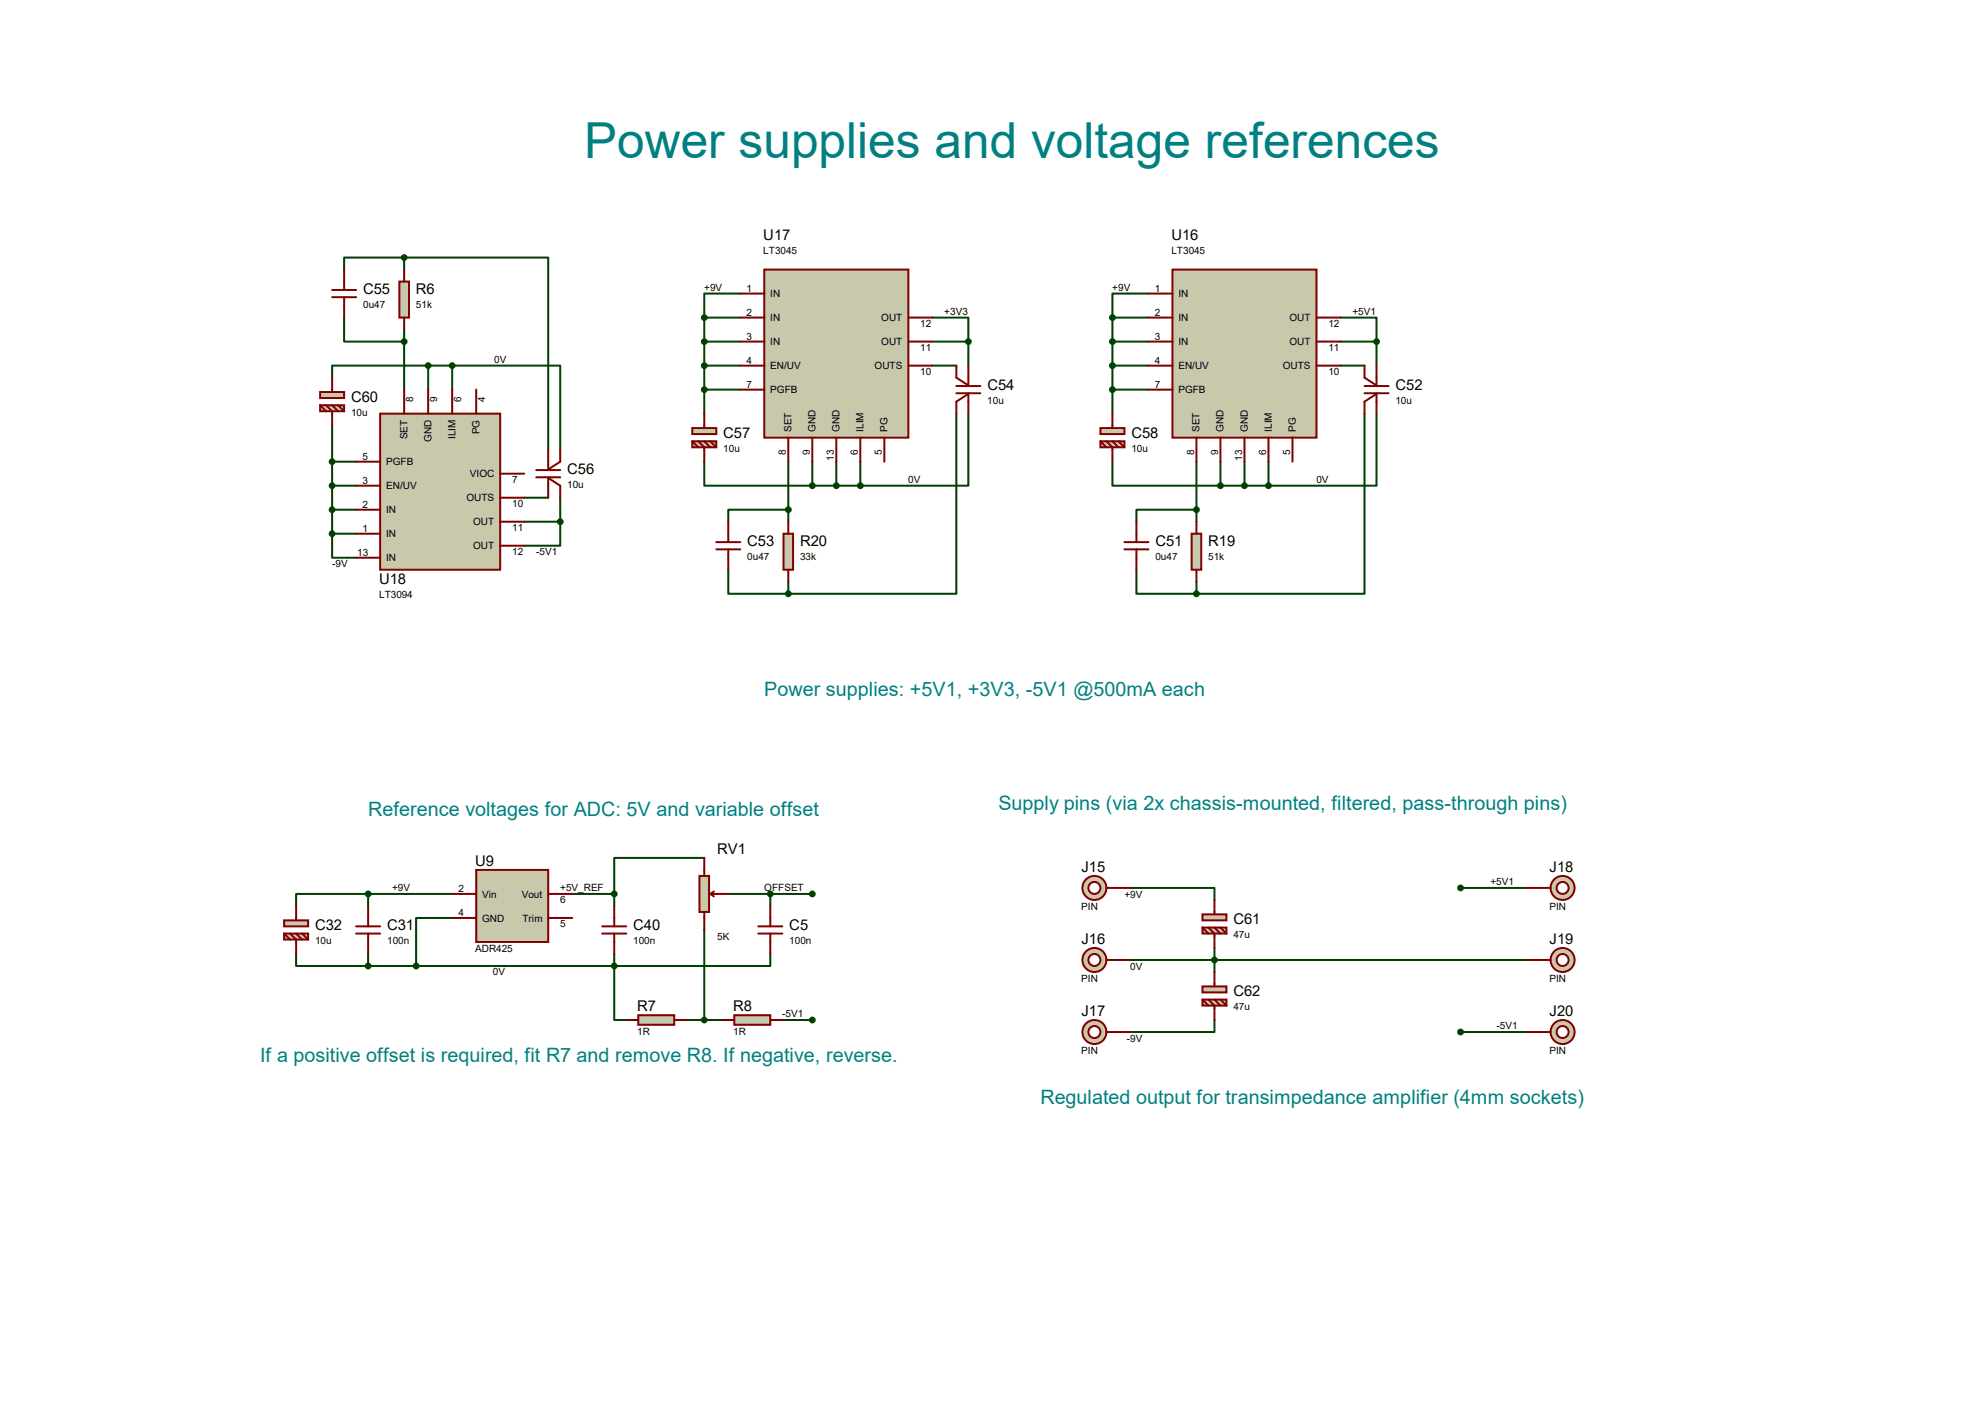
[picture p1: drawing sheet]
<svg xmlns="http://www.w3.org/2000/svg" width="420mm" height="297mm" viewBox="0 0 420 297" stroke-linecap="round" stroke-linejoin="round" font-family="sans-serif">
<g fill="none" stroke="#004000" stroke-width=".42">
<path d="M85.5 54.5h-12.7v2.5M85.5 54.5h30.5v40.6M85.5 54.5v2.5M72.8 67.2v5.1h12.7M85.5 69.7v12.7M90.6 77.3h-20.3v2.6M90.6 77.3h5.1M90.6 77.3v5.1M95.7 77.3h22.8v17.8M95.7 77.3v5.1M149 77.3h7.6M149 72.3h7.6"/>
<path d="M149 67.2v20.3M149 67.2h7.6M156.6 62.1h-7.6v5.1M197.3 67.2h7.6v5.1M197.3 77.3h5.1M197.3 72.3h7.6M204.9 72.3v5M235.4 77.3h7.6M235.4 72.3h7.6M235.4 67.2h7.6M235.4 67.2v20.3M243 62.1h-7.6v5.1"/>
<path d="M283.6 67.2h7.7v5.1M283.6 77.3h5.1M283.6 72.3h7.7M291.3 72.3v5M70.3 90v22.9M70.3 97.7h5.1M149 97.7v5h22.9M149 82.4h7.6M166.8 97.7v12.7M171.9 97.7v5M177 97.7v5M182 97.7v5"/>
<path d="M202.4 87.5v38.1h-35.6M204.9 87.5v15.2h-22.9M235.4 97.7v5h22.8M235.4 82.4h7.6M253.2 97.7v12.7M258.2 97.7v5M263.3 97.7v5M268.4 97.7v5M288.7 87.5v38.1h-35.5M291.3 87.5v15.2h-22.9M70.3 112.9v5.1h5.1M70.3 102.7h5.1"/>
<path d="M70.3 112.9h5.1M70.3 107.8h5.1M110.9 105.3h5.1M110.9 110.4h7.6M118.5 110.4v5h-7.6M118.5 105.3v5.1M166.8 107.8h-12.7v2.6M171.9 102.7h10.1M253.2 107.8h-12.7v2.6M258.2 102.7h10.2M154.1 120.5v5.1h12.7M166.8 123.1v2.5"/>
<path d="M240.5 120.5v5.1h12.7M253.2 123.1v2.5M77.9 189.1h-15.2v2.5M77.9 189.1h17.8M77.9 189.1v2.5M95.7 194.2h-7.6v10.1M121.1 189.1h8.9M130 189.1v2.5M149 181.5h-19v7.6M149 196.7v19.1M154.1 189.1h17.8M163 189.1v2.5"/>
<path d="M239.2 187.8h17.8v2.6M309 187.8h14M62.7 201.8v2.5h15.2M77.9 204.3h52.1M77.9 201.8v2.5M130 204.3v11.5h2.5M130 201.8v2.5M145.2 215.8h7.6M163 201.8v2.5h-33M165.5 215.8h6.4M239.2 203.1h83.8M257 215.8v2.5h-17.8"/>
<path d="M257 200.5v5.1M309 218.3h14"/>
</g>
<circle cx="231.6" cy="187.8" r="2.54" fill="#c8c8aa" stroke="#800000" stroke-width=".42"/>
<circle cx="231.6" cy="187.8" r="1.27" fill="#fff" stroke="#800000" stroke-width=".42"/>
<path d="M234.1 187.8h5.1" fill="none" stroke="#800000" stroke-width=".42"/>
<circle cx="231.6" cy="203.1" r="2.54" fill="#c8c8aa" stroke="#800000" stroke-width=".42"/>
<circle cx="231.6" cy="203.1" r="1.27" fill="#fff" stroke="#800000" stroke-width=".42"/>
<path d="M234.1 203.1h5.1" fill="none" stroke="#800000" stroke-width=".42"/>
<circle cx="231.6" cy="218.3" r="2.54" fill="#c8c8aa" stroke="#800000" stroke-width=".42"/>
<circle cx="231.6" cy="218.3" r="1.27" fill="#fff" stroke="#800000" stroke-width=".42"/>
<path d="M234.1 218.3h5.1" fill="none" stroke="#800000" stroke-width=".42"/>
<path d="M161.7 57h30.5v35.6h-30.5z" fill="#c8c8aa" stroke="#800000" stroke-width=".42"/>
<g fill="none" stroke="#800000" stroke-width=".42">
<path d="M156.6 72.3h5.1M156.6 77.3h5.1M156.6 67.2h5.1M156.6 62.1h5.1M192.2 72.3h5.1M192.2 77.3h5.1M192.2 67.2h5.1M156.6 82.4h5.1M166.8 92.6v5.1M171.9 92.6v5.1M177 92.6v5.1M182 92.6v5.1"/>
<path d="M187.1 92.6v5.1M151.6 116.2h5M151.6 114.7h5M154.1 110.4v4.3M154.1 116.2v4.3"/>
</g>
<path d="M165.8 112.9h2v7.6h-2z" fill="#c8c8aa" stroke="#800000" stroke-width=".42"/>
<path d="M202.4 77.3v2.6l2.5 1.6M204.9 77.3v4.4M202.4 83.2h5M202.4 81.7h5M204.9 83.2v4.3M204.9 83.3l-2.5 1.7v2.5M166.8 110.4v2.5M166.8 120.5v2.6" fill="none" stroke="#800000" stroke-width=".42"/>
<g fill="#004000" stroke="#004000" stroke-width=".42">
<circle cx="177" cy="102.7" r=".51"/>
<circle cx="166.8" cy="107.8" r=".51"/>
<circle cx="204.9" cy="72.3" r=".51"/>
<circle cx="166.8" cy="125.6" r=".51"/>
<circle cx="182" cy="102.7" r=".51"/>
</g>
<g fill="#c8c8aa" stroke="#800000" stroke-width=".42">
<path d="M146.5 90.6h5.1v1.2h-5.1z"/>
<path d="M146.5 93.3h5.1v1.3h-5.1z"/>
</g>
<path d="M146.5 93.3l1.2 1.3M147.7 93.3l1.3 1.3v3.1M149 87.5v3.1M149 93.3l1.3 1.3M150.3 93.3l1.3 1.3" fill="none" stroke="#800000" stroke-width=".42"/>
<g fill="#004000" stroke="#004000" stroke-width=".42">
<circle cx="149" cy="77.3" r=".51"/>
<circle cx="149" cy="72.3" r=".51"/>
<circle cx="149" cy="67.2" r=".51"/>
<circle cx="149" cy="82.4" r=".51"/>
<circle cx="171.9" cy="102.7" r=".51"/>
</g>
<path d="M248.1 57h30.5v35.6h-30.5z" fill="#c8c8aa" stroke="#800000" stroke-width=".42"/>
<g fill="none" stroke="#800000" stroke-width=".42">
<path d="M243 72.3h5.1M243 77.3h5.1M243 67.2h5.1M243 62.1h5.1M278.6 72.3h5M278.6 77.3h5M278.6 67.2h5M243 82.4h5.1M253.2 92.6v5.1M258.2 92.6v5.1M263.3 92.6v5.1M268.4 92.6v5.1"/>
<path d="M273.5 92.6v5.1M237.9 116.2h5.1M237.9 114.7h5.1M240.5 110.4v4.3M240.5 116.2v4.3"/>
</g>
<path d="M252.1 112.9h2.1v7.6h-2.1z" fill="#c8c8aa" stroke="#800000" stroke-width=".42"/>
<path d="M288.7 77.3v2.6l2.6 1.6M291.3 77.3v4.4M288.7 83.2h5.1M288.7 81.7h5.1M291.3 83.2v4.3M291.3 83.3l-2.6 1.7v2.5M253.2 110.4v2.5M253.2 120.5v2.6" fill="none" stroke="#800000" stroke-width=".42"/>
<g fill="#004000" stroke="#004000" stroke-width=".42">
<circle cx="263.3" cy="102.7" r=".51"/>
<circle cx="253.2" cy="107.8" r=".51"/>
<circle cx="291.3" cy="72.3" r=".51"/>
<circle cx="253.2" cy="125.6" r=".51"/>
<circle cx="268.4" cy="102.7" r=".51"/>
</g>
<g fill="#c8c8aa" stroke="#800000" stroke-width=".42">
<path d="M232.8 90.6h5.1v1.2h-5.1z"/>
<path d="M232.8 93.3h5.1v1.3h-5.1z"/>
</g>
<path d="M232.8 93.3l1.3 1.3M234.1 93.3l1.3 1.3v3.1M235.4 87.5v3.1M235.4 93.3l1.2 1.3M236.6 93.3l1.3 1.3" fill="none" stroke="#800000" stroke-width=".42"/>
<g fill="#004000" stroke="#004000" stroke-width=".42">
<circle cx="235.4" cy="77.3" r=".51"/>
<circle cx="235.4" cy="72.3" r=".51"/>
<circle cx="235.4" cy="67.2" r=".51"/>
<circle cx="235.4" cy="82.4" r=".51"/>
<circle cx="258.2" cy="102.7" r=".51"/>
</g>
<path d="M80.4 87.5h25.4v33h-25.4z" fill="#c8c8aa" stroke="#800000" stroke-width=".42"/>
<g fill="none" stroke="#800000" stroke-width=".42">
<path d="M72.8 57v4.3M70.3 62.9h5.1M70.3 61.3h5.1M72.8 62.9v4.3M75.4 97.7h5M85.5 82.4v5.1M90.6 82.4v5.1M95.7 82.4v5.1M100.8 82.4v5.1M113.5 99.4h5M116 95.1v4.3M118.5 95.1v2.6l-2.5 1.6"/>
<path d="M75.4 102.7h5M75.4 107.8h5M75.4 112.9h5M75.4 118h5M105.8 100.2h5.1M105.8 105.3h5.1M105.8 110.4h5.1M105.8 115.4h5.1M113.5 101h5M116 101v4.3M116 101.1l2.5 1.6v2.6"/>
</g>
<g fill="#c8c8aa" stroke="#800000" stroke-width=".42">
<path d="M67.7 82.9h5.1v1.3h-5.1z"/>
<path d="M67.7 85.7h5.1v1.3h-5.1z"/>
</g>
<path d="M70.3 79.9v3M67.7 85.7l1.3 1.3M69 85.7l1.3 1.3v3M70.3 85.7l1.2 1.3M71.5 85.7l1.3 1.3" fill="none" stroke="#800000" stroke-width=".42"/>
<g fill="#004000" stroke="#004000" stroke-width=".42">
<circle cx="118.5" cy="110.4" r=".51"/>
<circle cx="85.5" cy="72.3" r=".51"/>
<circle cx="85.5" cy="54.5" r=".51"/>
<circle cx="90.6" cy="77.3" r=".51"/>
<circle cx="95.7" cy="77.3" r=".51"/>
<circle cx="70.3" cy="112.9" r=".51"/>
<circle cx="70.3" cy="107.8" r=".51"/>
<circle cx="70.3" cy="102.7" r=".51"/>
<circle cx="70.3" cy="97.7" r=".51"/>
</g>
<g fill="#c8c8aa" stroke="#800000" stroke-width=".42">
<path d="M254.4 193.4h5.1v1.3h-5.1z"/>
<path d="M254.4 196.2h5.1v1.3h-5.1z"/>
</g>
<path d="M254.4 196.2l1.3 1.3M255.7 196.2l1.3 1.3v3M257 190.4v3M257 196.2l1.2 1.3M258.2 196.2l1.3 1.3" fill="none" stroke="#800000" stroke-width=".42"/>
<g fill="#c8c8aa" stroke="#800000" stroke-width=".42">
<path d="M254.4 208.7h5.1v1.2h-5.1z"/>
<path d="M254.4 211.5h5.1v1.2h-5.1z"/>
</g>
<path d="M254.4 211.5l1.3 1.2M255.7 211.5l1.3 1.2v3.1M257 205.6v3.1M257 211.5l1.2 1.2M258.2 211.5l1.3 1.2" fill="none" stroke="#800000" stroke-width=".42"/>
<circle cx="257" cy="203.1" r=".51" fill="#004000" stroke="#004000" stroke-width=".42"/>
<path d="M100.8 184h15.2v15.3h-15.2z" fill="#c8c8aa" stroke="#800000" stroke-width=".42"/>
<path d="M95.7 189.1h5.1M95.7 194.2h5.1M116 189.1h5.1M116 194.2h5.1" fill="none" stroke="#800000" stroke-width=".42"/>
<g fill="#004000" stroke="#004000" stroke-width=".42">
<circle cx="88.1" cy="204.3" r=".51"/>
<circle cx="77.9" cy="204.3" r=".51"/>
<circle cx="77.9" cy="189.1" r=".51"/>
</g>
<g fill="#c8c8aa" stroke="#800000" stroke-width=".42">
<path d="M60.1 194.7h5.1v1.3h-5.1z"/>
<path d="M60.1 197.5h5.1v1.3h-5.1z"/>
</g>
<g fill="none" stroke="#800000" stroke-width=".42">
<path d="M60.1 197.5l1.3 1.3M61.4 197.5l1.3 1.3v3M62.7 191.6v3.1M62.7 197.5l1.2 1.3M63.9 197.5l1.3 1.3M75.4 197.5h5M75.4 196h5M77.9 191.6v4.4M77.9 197.5v4.3M127.4 197.5h5.1M127.4 196h5.1M130 191.6v4.4"/>
<path d="M130 197.5v4.3"/>
</g>
<path d="M84.5 59.6h2v7.6h-2z" fill="#c8c8aa" stroke="#800000" stroke-width=".42"/>
<path d="M85.5 57v2.6M85.5 67.2v2.5" fill="none" stroke="#800000" stroke-width=".42"/>
<path d="M148 185.3h2v7.6h-2z" fill="#c8c8aa" stroke="#800000" stroke-width=".42"/>
<path d="M149 181.5v3.8M149 192.9v3.8M150.3 189.1l.7 .5M150.3 189.1h3.8M151 188.6l-.7 .5" fill="none" stroke="#800000" stroke-width=".42"/>
<path d="M135 214.8h7.7v2h-7.7z" fill="#c8c8aa" stroke="#800000" stroke-width=".42"/>
<path d="M132.5 215.8h2.5M142.7 215.8h2.5" fill="none" stroke="#800000" stroke-width=".42"/>
<path d="M155.4 214.8h7.6v2h-7.6z" fill="#c8c8aa" stroke="#800000" stroke-width=".42"/>
<path d="M160.4 197.5h5.1M160.4 196h5.1M163 191.6v4.4M163 197.5v4.3M152.8 215.8h2.6M163 215.8h2.5" fill="none" stroke="#800000" stroke-width=".42"/>
<g fill="#004000" stroke="#004000" stroke-width=".42">
<circle cx="130" cy="204.3" r=".51"/>
<circle cx="149" cy="215.8" r=".51"/>
<circle cx="171.9" cy="215.8" r=".51"/>
<circle cx="130" cy="189.1" r=".51"/>
<circle cx="171.9" cy="189.1" r=".51"/>
<circle cx="163" cy="189.1" r=".51"/>
</g>
<circle cx="330.6" cy="187.8" r="2.54" fill="#c8c8aa" stroke="#800000" stroke-width=".42"/>
<circle cx="330.6" cy="187.8" r="1.27" fill="#fff" stroke="#800000" stroke-width=".42"/>
<path d="M323 187.8h5.1" fill="none" stroke="#800000" stroke-width=".42"/>
<circle cx="330.6" cy="203.1" r="2.54" fill="#c8c8aa" stroke="#800000" stroke-width=".42"/>
<circle cx="330.6" cy="203.1" r="1.27" fill="#fff" stroke="#800000" stroke-width=".42"/>
<path d="M323 203.1h5.1" fill="none" stroke="#800000" stroke-width=".42"/>
<circle cx="330.6" cy="218.3" r="2.54" fill="#c8c8aa" stroke="#800000" stroke-width=".42"/>
<circle cx="330.6" cy="218.3" r="1.27" fill="#fff" stroke="#800000" stroke-width=".42"/>
<path d="M323 218.3h5.1" fill="none" stroke="#800000" stroke-width=".42"/>
<g fill="#004000" stroke="#004000" stroke-width=".42">
<circle cx="309" cy="187.8" r=".51"/>
<circle cx="309" cy="218.3" r=".51"/>
</g>
<text font-size="10.5" fill="#008080" x="123.6" y="33.5">Power supplies and voltage references</text>
<g font-size="4.2" fill="#008080">
<text x="161.7" y="147.2">Power supplies: +5V1, +3V3, -5V1 @500mA each</text>
<text x="77.9" y="172.6">Reference voltages for ADC: 5V and variable offset</text>
<text x="211.2" y="171.3">Supply pins (via 2x chassis-mounted, filtered, pass-through pins)</text>
<text x="55" y="224.7">If a positive offset is required, fit R7 and remove R8. If negative, reverse.</text>
<text x="220.1" y="233.6">Regulated output for transimpedance amplifier (4mm sockets)</text>
</g>
<g font-size="3.1">
<text x="161.5" y="50.8">U17</text>
<text x="247.9" y="50.8">U16</text>
<text x="76.8" y="62.2">C55</text>
<text x="88" y="62.2">R6</text>
<text x="208.9" y="82.5">C54</text>
<text x="295.3" y="82.5">C52</text>
<text x="74.3" y="85">C60</text>
<text x="153" y="92.7">C57</text>
<text x="239.4" y="92.7">C58</text>
<text x="120" y="100.3">C56</text>
<text x="158.1" y="115.5">C53</text>
<text x="169.3" y="115.5">R20</text>
<text x="244.5" y="115.5">C51</text>
<text x="255.7" y="115.5">R19</text>
<text x="80.2" y="123.6">U18</text>
<text x="100.5" y="183.1">U9</text>
<text x="151.8" y="180.6">RV1</text>
<text x="228.8" y="184.4">J15</text>
<text x="327.9" y="184.4">J18</text>
<text x="66.7" y="196.8">C32</text>
<text x="81.9" y="196.8">C31</text>
<text x="134" y="196.8">C40</text>
<text x="167" y="196.8">C5</text>
<text x="261" y="195.5">C61</text>
<text x="228.8" y="199.6">J16</text>
<text x="327.9" y="199.6">J19</text>
<text x="134.8" y="213.9">R7</text>
<text x="155.2" y="213.9">R8</text>
<text x="228.8" y="214.9">J17</text>
<text x="261" y="210.8">C62</text>
<text x="327.9" y="214.9">J20</text>
</g>
<g font-size="2.1">
<text x="161.5" y="53.7">LT3045</text>
<text x="247.8" y="53.7">LT3045</text>
<text x="76.8" y="65.1">0u47</text>
<text x="88" y="65.1">51k</text>
<text x="149" y="61.5">+9V</text>
<text x="158" y="61.7">1</text>
<text x="163" y="62.9">IN</text>
<text x="235.4" y="61.5">+9V</text>
<text x="244.3" y="61.7">1</text>
<text x="249.3" y="62.9">IN</text>
<text x="158" y="71.9">3</text>
<text x="158" y="66.8">2</text>
<text x="163" y="67.9">IN</text>
<text x="186.5" y="67.9">OUT</text>
<text x="194.7" y="69.1">12</text>
<text x="199.8" y="66.6">+3V3</text>
<text x="244.3" y="71.9">3</text>
<text x="244.3" y="66.8">2</text>
<text x="249.3" y="67.9">IN</text>
<text x="272.8" y="67.9">OUT</text>
<text x="281.1" y="69.1">12</text>
<text x="286.2" y="66.6">+5V1</text>
<text x="104.6" y="76.8">0V</text>
<text x="158" y="77">4</text>
<text x="163" y="73">IN</text>
<text x="186.5" y="73">OUT</text>
<text x="194.7" y="74.2">11</text>
<text x="244.3" y="77">4</text>
<text x="249.3" y="73">IN</text>
<text x="272.8" y="73">OUT</text>
<text x="281.1" y="74.2">11</text>
<text x="158" y="82">7</text>
<text x="163" y="78.1">EN/UV</text>
<text x="163" y="83.2">PGFB</text>
<text x="185.1" y="78.1">OUTS</text>
<text x="194.7" y="79.3">10</text>
<text x="244.3" y="82">7</text>
<text x="249.3" y="78.1">EN/UV</text>
<text x="249.3" y="83.2">PGFB</text>
<text x="271.4" y="78.1">OUTS</text>
<text x="281.1" y="79.3">10</text>
<text x="74.3" y="88">10u</text>
<text x="87.4" y="85" transform="rotate(-90 87.4 85)">8</text>
<text x="92.5" y="85" transform="rotate(-90 92.5 85)">9</text>
<text x="97.6" y="85" transform="rotate(-90 97.6 85)">6</text>
<text x="102.7" y="85" transform="rotate(-90 102.7 85)">4</text>
<text x="208.9" y="85.4">10u</text>
<text x="295.3" y="85.4">10u</text>
<text x="86.2" y="92.9" transform="rotate(-90 86.2 92.9)">SET</text>
<text x="91.3" y="93.4" transform="rotate(-90 91.3 93.4)">GND</text>
<text x="96.4" y="92.9" transform="rotate(-90 96.4 92.9)">ILIM</text>
<text x="101.4" y="91.8" transform="rotate(-90 101.4 91.8)">PG</text>
<text x="153" y="95.6">10u</text>
<text x="167.5" y="91.3" transform="rotate(-90 167.5 91.3)">SET</text>
<text x="172.6" y="91.3" transform="rotate(-90 172.6 91.3)">GND</text>
<text x="177.6" y="91.3" transform="rotate(-90 177.6 91.3)">GND</text>
<text x="182.7" y="91.3" transform="rotate(-90 182.7 91.3)">ILIM</text>
<text x="187.8" y="91.3" transform="rotate(-90 187.8 91.3)">PG</text>
<text x="239.4" y="95.6">10u</text>
<text x="253.8" y="91.3" transform="rotate(-90 253.8 91.3)">SET</text>
<text x="258.9" y="91.3" transform="rotate(-90 258.9 91.3)">GND</text>
<text x="264" y="91.3" transform="rotate(-90 264 91.3)">GND</text>
<text x="269.1" y="91.3" transform="rotate(-90 269.1 91.3)">ILIM</text>
<text x="274.2" y="91.3" transform="rotate(-90 274.2 91.3)">PG</text>
<text x="76.7" y="97.3">5</text>
<text x="81.7" y="98.4">PGFB</text>
<text x="99.4" y="101">VIOC</text>
<text x="166.3" y="96.3" transform="rotate(-90 166.3 96.3)">8</text>
<text x="171.4" y="96.3" transform="rotate(-90 171.4 96.3)">9</text>
<text x="176.4" y="97.5" transform="rotate(-90 176.4 97.5)">13</text>
<text x="181.5" y="96.3" transform="rotate(-90 181.5 96.3)">6</text>
<text x="186.6" y="96.3" transform="rotate(-90 186.6 96.3)">5</text>
<text x="252.6" y="96.3" transform="rotate(-90 252.6 96.3)">8</text>
<text x="257.7" y="96.3" transform="rotate(-90 257.7 96.3)">9</text>
<text x="262.8" y="97.5" transform="rotate(-90 262.8 97.5)">13</text>
<text x="267.9" y="96.3" transform="rotate(-90 267.9 96.3)">6</text>
<text x="273" y="96.3" transform="rotate(-90 273 96.3)">5</text>
<text x="76.7" y="102.4">3</text>
<text x="76.7" y="107.4">2</text>
<text x="81.7" y="103.5">EN/UV</text>
<text x="98.7" y="106">OUTS</text>
<text x="108.4" y="102.2">7</text>
<text x="108.4" y="107.2">10</text>
<text x="120" y="103.2">10u</text>
<text x="192.2" y="102.2">0V</text>
<text x="278.5" y="102.2">0V</text>
<text x="76.7" y="112.5">1</text>
<text x="81.7" y="108.6">IN</text>
<text x="81.7" y="113.7">IN</text>
<text x="100.1" y="111.1">OUT</text>
<text x="108.4" y="112.3">11</text>
<text x="70.3" y="119.9">-9V</text>
<text x="75.6" y="117.6">13</text>
<text x="81.7" y="118.7">IN</text>
<text x="100.1" y="116.2">OUT</text>
<text x="108.4" y="117.4">12</text>
<text x="113.4" y="117.4">-5V1</text>
<text x="158.1" y="118.4">0u47</text>
<text x="169.3" y="118.4">33k</text>
<text x="244.5" y="118.4">0u47</text>
<text x="255.6" y="118.4">51k</text>
<text x="80.2" y="126.5">LT3094</text>
<text x="83" y="188.5">+9V</text>
<text x="97" y="188.7">2</text>
<text x="102" y="189.9">Vin</text>
<text x="110.4" y="189.9">Vout</text>
<text x="118.5" y="188.5">+5V_REF</text>
<text x="118.5" y="191.1">6</text>
<text x="161.7" y="188.5">OFFSET</text>
<text x="237.9" y="190">+9V</text>
<text x="315.4" y="187.2">+5V1</text>
<text x="97" y="193.8">4</text>
<text x="102" y="194.9">GND</text>
<text x="110.5" y="194.9">Trim</text>
<text x="118.5" y="196.1">5</text>
<text x="228.8" y="192.5">PIN</text>
<text x="327.8" y="192.5">PIN</text>
<text x="66.7" y="199.7">10u</text>
<text x="81.9" y="199.7">100n</text>
<text x="100.5" y="201.4">ADR425</text>
<text x="134" y="199.7">100n</text>
<text x="151.8" y="198.9">5K</text>
<text x="167" y="199.7">100n</text>
<text x="261" y="198.5">47u</text>
<text x="104.3" y="206.3">0V</text>
<text x="228.8" y="207.8">PIN</text>
<text x="239.1" y="205.2">0V</text>
<text x="327.8" y="207.8">PIN</text>
<text x="165.5" y="215.2">-5V1</text>
<text x="261" y="213.7">47u</text>
<text x="134.8" y="218.9">1R</text>
<text x="155.1" y="218.9">1R</text>
<text x="238.4" y="220.5">-9V</text>
<text x="316.6" y="217.7">-5V1</text>
<text x="228.8" y="223">PIN</text>
<text x="327.8" y="223">PIN</text>
</g>
</svg>
